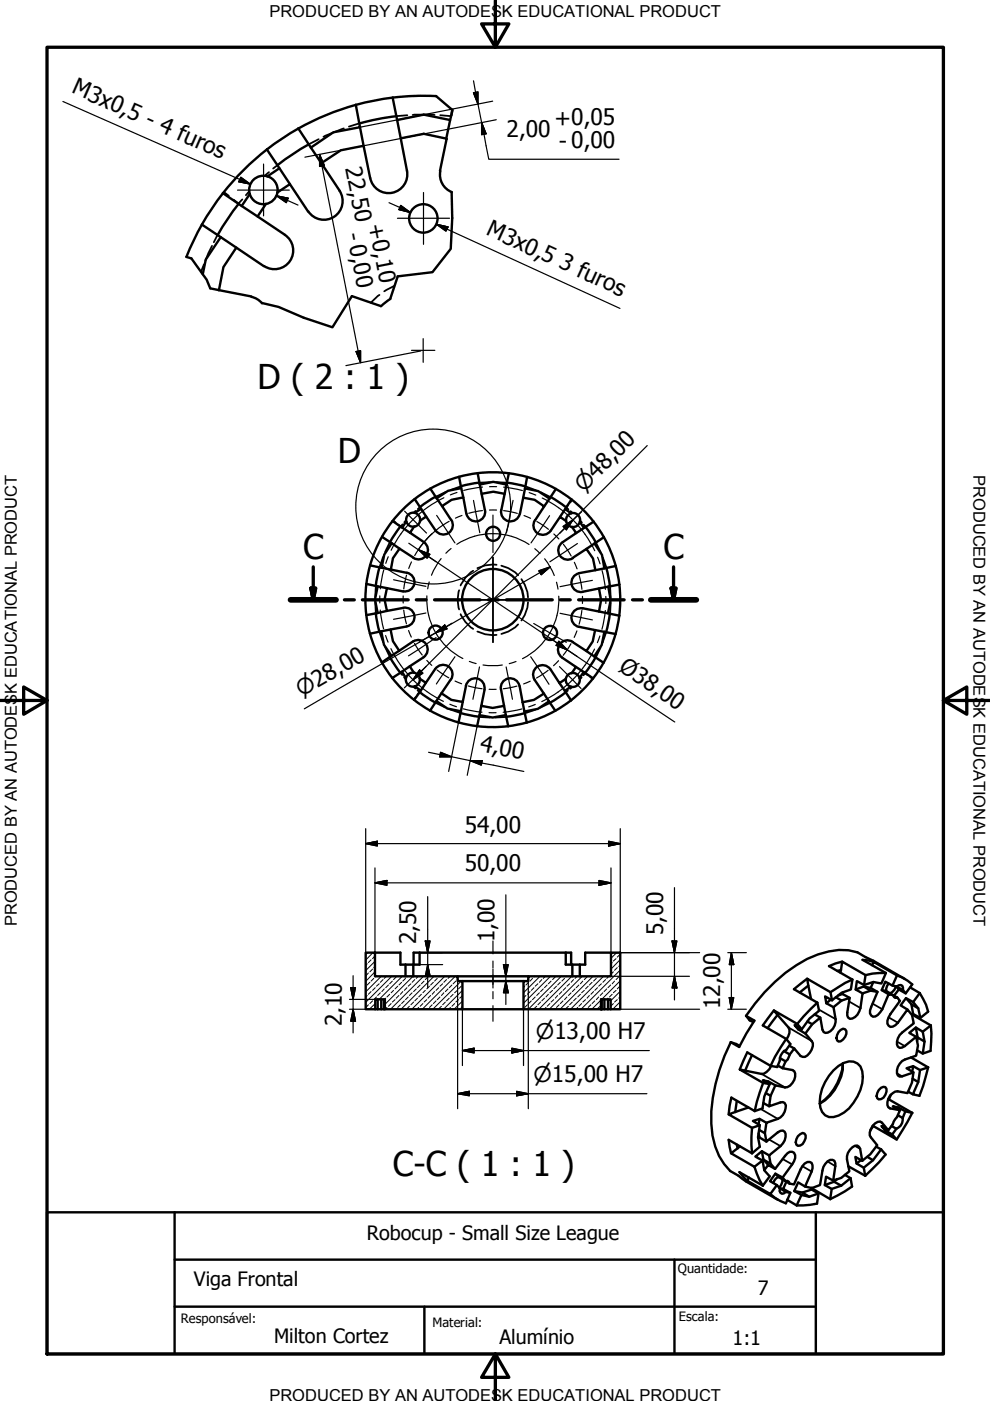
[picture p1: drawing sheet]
<svg xmlns="http://www.w3.org/2000/svg" width="210mm" height="297mm" viewBox="0 0 210 297" stroke-linecap="round" stroke-linejoin="round" font-family="sans-serif">
<!-- layer: Visible (ISO) -->
<g fill="none" stroke="#000" stroke-width=".51">
<path d="M56.6 31.7l4.9 7.3M56.7 37.4a3 3 0 0 0-3.8 3.7M56.7 37.4a3 3 0 0 1 1.3 5 3 3 0 0 1-5.1-1.3M59.2 35.7l-2.5 1.7M63.2 27.2l2.7 4.1M65.5 30.6l-3.1 1.8-3.6 2.6M65.9 31.3l2.2 3.3M75.4 22.2a54 54 0 0 0-35.9 32.3M76.3 27l.8 3.9M78.5 37.8l-1.4-6.9-4.8 1-4.2 2.7 3.9 5.8M84.1 24.6l-3.5 .6-4.4 1M84.2 25.4l.8 3.9"/>
<path d="M86.3 36.2a4 4 0 0 1-3.1 4.7 4 4 0 0 1-4.7-3.2M92.5 20.4l-4.6-.1-4.6 .4M93.4 36.3a4 4 0 0 0 2.4 4.4M94.6 29.4l-4.7-1-4.9 .9 1.3 6.9M94.7 29.5l-1.4 6.7M95.4 25.4l-5.5-1.1-5.7 1.1-1-4.7-4.3 .7-3.5 .8 .9 4.8-5.6 1.1-4.8 3.2M95.9 23.3l-.2 1.1M42.8 47.6l4 2.7-3.2 4.7-.6 3.2M46.8 50.3l3.3 2.2M47.2 40.9l7.4 5M50.6 43.2l-2.1 2.9-2.4 3.7M53 41.1l-1.8 2.6"/>
<path d="M55.9 56.4l-5.8-3.9-2.7 4.1-1 4.9M56.4 43.2l-1.8 2.7 5.8 3.9M58.8 40.8l2.7-1.8 3.8 5.9M60.4 49.8a4 4 0 0 1 1.1 5.5 4 4 0 0 1-5.5 1.1M72 40.4a4 4 0 0 1-1.1 5.5 4 4 0 0 1-5.5-1.1M44.6 61.1l1.8 .4M46.4 61.5l6.9 1.4M53.3 62.9l1.2 .5 1.1 .9M82.8 63.4l-2 1.5M78.5 119.9l2.4 .5M81 113.8l2.1 1.4-1.6 2.4-.6 2.8M83.1 115.2l1.6 1.1"/>
<path d="M83.2 110.5l3.7 2.5M84.9 111.6l-2.2 3.3M86.1 110.6l-.8 1.3M87.6 118.2l-2.9-1.9-1.4 2-.4 2.5 3.4 .7a1.99 1.99 0 0 1 1.5 2.3 1.99 1.99 0 0 1-2.3 1.6M87.8 111.6l-.9 1.4 3 1.9M87.9 105.8l2.5 3.7M89.3 107.9l-1.3 .8M89.9 114.9a2 2 0 0 1 .5 2.8 2 2 0 0 1-2.8 .6M91.2 103.6l1.4 2M92.4 105.3l-3.4 2.2M92.6 105.6l1.1 1.7M95.7 110.2a2 2 0 0 1-.6 2.8 2 2 0 0 1-2.8-.6l-1.9-2.9-1.4 .9"/>
<path d="M97.3 101.1l.5 2.4-2.8 .6-2.4 1.5M97.8 103.5l.4 2M98.9 108.9l-.7-3.4-2.4 .5-2.1 1.3 1.9 2.9M98.9 108.9a1.99 1.99 0 0 0 2.4 1.6 1.99 1.99 0 0 0 1.5-2.4l-.7-3.4 2.5-.4 2.4 .4-.7 3.4a2 2 0 0 0 1.5 2.4 2 2 0 0 0 2.4-1.6M101.3 100.4l.4 2.3M101.6 102.3l-3.9 .8M101.7 102.7l.4 2M107.4 102.7l-.4 2M107.4 102.3l4 .8M107.9 100.4l-.5 2.3-2.8-.5-2.9 .5M110.2 109l.7-3.5 2.4 .5 2.1 1.4-1.9 2.9M111.3 103.6l2.8 .5 2.4 1.6 1.4-2"/>
<path d="M111.3 103.6l-.4 1.9M111.8 101.1l-.5 2.5M113.4 110.3a2.01 2.01 0 0 0 .6 2.8 2.01 2.01 0 0 0 2.8-.6l1.9-2.9 1.3 .9M116.5 105.7l-1.1 1.7M116.7 105.4l3.3 2.2M117.8 103.7a27 27 0 0 0-33.7 5.8 27 27 0 0 0-.9 34.2M117.8 103.7l3.4 2.2M119.3 115a2 2 0 0 0-.6 2.8 2 2 0 0 0 2.8 .5M119.8 107.9l1.3 .9M121.1 108.8a1.49 1.49 0 0 0-1.1 1.5 1.49 1.49 0 0 0 1.3 1.4M121.1 108.8a1.49 1.49 0 0 1 1.8 1.9M121.2 105.9l-2.5 3.7"/>
<path d="M121.2 105.9a27 27 0 0 1 6.8 8M121.4 118.3l2.9-1.9 1.4 2 .5 2.5-3.4 .7a1.99 1.99 0 0 0-1.6 2.3 1.99 1.99 0 0 0 2.4 1.6l3.4-.7 .4 2.4-.4 2.5-3.5-.7M122.9 110.7l.9 1.2M122.9 110.7a1.52 1.52 0 0 1-1.6 1l.9 1.3-2.9 2M124.1 111.7l2.2 3.3M125.9 110.6l-3.7 2.4M126 115.2l1.6 2.5 .5 2.8 2.5-.5M126 115.2l-1.7 1.2M128 113.9l-2 1.3M128 113.9a27 27 0 0 1 2.5 6.1M130.5 120l.8 3.9M77.7 123.8l2.4 .5-.6 2.8 .6 2.9"/>
<path d="M78.5 134.4l2.3-.6 .6 2.9 1.6 2.4M79.7 130l.7 3.9M80.1 130l-2.4 .4M80.1 124.3l1.9 .4M80.5 120.3l-.8 3.9M80.9 120.4l2 .4M82 129.5l-1.9 .5M82.6 139.3l2.3 3.3M82.8 133.5l-2 .3M83 139.1l-2 1.3M84.6 138l-1.6 1.1M85.5 125.4l-3.5-.7-.5 2.4 .5 2.4 3.5-.6"/>
<path d="M85.5 128.9a2 2 0 0 1 2.3 1.5 2 2 0 0 1-1.5 2.4M86.2 132.8l-3.4 .7 .5 2.4 1.3 2.1 3-2a2.01 2.01 0 0 1 2.7 .6 2.01 2.01 0 0 1-.5 2.8l-2.9 1.9 .9 1.3M119.2 139.4l2.9 2-.9 1.3M121.4 136.1a2 2 0 0 0-2.8 .5 2 2 0 0 0 .6 2.8M122.7 132.9l3.5 .7-.5 2.4-1.4 2-2.9-1.9M123.6 129a2 2 0 0 0-2.4 1.6 2 2 0 0 0 1.6 2.3M124.3 138l1.7 1.2M126.2 133.6l1.9 .4M126.3 139.4l-2.2 3.3M127 129.7l1.9 .3M128.1 134l-.5 2.8-1.6 2.4 2 1.3M128.1 134l2.4 .4"/>
<path d="M128.1 120.5l-1.9 .4M128.5 120.4l.8 3.9M129 124.4l.5 2.8-.6 2.8 2.4 .5M129 124.4l-2 .4M129.3 130.1l-.8 3.9M130.5 134.4a27 27 0 0 1-2.5 6.1M131.3 123.9a27 27 0 0 1-.8 10.5M131.3 123.9l-2.3 .5M83.2 143.7a27 27 0 0 0 34.5 7M85.2 142.4l.8 1.3M86.9 141.3l-3.7 2.4M87.9 145.5l1.3 .9"/>
<path d="M88.9 146.7l3.4 2.2M89 143.9l1.3 .9 2-3a2.01 2.01 0 0 1 2.8-.5 2.01 2.01 0 0 1 .5 2.8M90.3 144.8l-2.5 3.6M91.2 150.7l1.3-2.1 2.4 1.6 2.8 .6M93.6 147l-1.1 1.6M95.6 144.1l-2 2.9 2.1 1.4 2.4 .4 .7-3.4a1.99 1.99 0 0 1 2.4-1.5 1.99 1.99 0 0 1 1.5 2.3M97.6 151.2l3.9 .8M97.7 150.8l-.5 2.3M98.1 148.8l-.4 2M102 149.7l-.3 1.9M102.7 146.2l-.7 3.5 2.5 .4 2.4-.4-.7-3.5M106.9 149.7l.4 1.9"/>
<path d="M107.3 151.6l-2.8 .5-2.8-.5-.5 2.4M107.3 151.6l.5 2.4M110.1 145.4a2 2 0 0 0-2.3-1.5 2 2 0 0 0-1.6 2.3M110.2 145.5l.6 3.4M110.8 148.9l.4 2M111.3 151.2l-4 .8M113.3 144.1l2 3-2.1 1.3-2.4 .5M115.3 147.1l1.1 1.6M116.4 148.7l-2.4 1.6-2.8 .6 .5 2.3M116.4 148.7l1.3 2M118.6 144.8l2.5 3.7M119.9 146.8l-3.3 2.2"/>
<path d="M120 143.9l-1.4 .9-1.9-2.9a2 2 0 0 0-2.8-.5 2 2 0 0 0-.5 2.7M121 145.6l-1.2 .9M122.1 141.4l3.6 2.4M122.9 143.8a1.49 1.49 0 0 0-2.5-.7 1.49 1.49 0 0 0 .6 2.5M122.9 143.8a1.49 1.49 0 0 1-1.9 1.8M123.8 142.5l-.9 1.2M125.7 143.8a27 27 0 0 1-8 6.9M128 140.5l-2.3 3.3M77.5 202h2v5h17.5v1h1v6h-16.4v-2.1h-2v2.1h-2.1zM79.5 202h5.4v2.5h1.1M80.1 211.9v2.1h-.5M80.1 214h1.5"/>
<path d="M80.8 211.9v2.1M81.4 211.9v2.1M86 204.5h1.6M86 204.5v2.5M87.6 204.5v2.5M89 202h31M89 202v2.5h-1.4M89 202h-1.3v2.5M97 207h15M98 214h13M98 208h13M112 207h17.5v-5h2v12h-2v-2.1h-2.1v2.1h-16.4v-6h1z"/>
<path d="M120 202v2.5h1.3M120 202h1.1v2.5M121.3 204.5h1.6M121.3 204.5v2.5M122.9 204.5v2.5M127.4 211.9v2.1h2.1M127.6 211.9v2.1M128.1 211.9v2.1M128.9 211.9v2.1M129.5 202h-5.4v2.5h-1.2M164.8 215.2l-2 2.8M171.4 209l-1.9 1.4"/>
<path d="M171.8 214l1.5-1.4 .4 1.7-2.1 1.6-1.6 2.3-1-1.1zM172.2 217.2l1.7-1.4 .5 2.5 .2 .5a1.46 1.46 0 0 0 2-.7l.6-1.4-.5-3.2 1.7-1.4 1.7-.5-.5 3.1v.6l.2 .5a1.36 1.36 0 0 0 2-.7l.6-1.4 .5-3.1 1.7-.6 1.5 .3-1.6 3.9v.7l.2 .4 .4 .3a2.44 2.44 0 0 0 2-1.6l1.3-3.2 1 .2 .4 .6 .4-.1 .6 .7-2 2.8a2.05 2.05 0 0 0-.4 2.5 1.36 1.36 0 0 0 2-.7l2-2.8 1 1.2 .3 1.8-2.4 1.9a2.62 2.62 0 0 0-.9 3l.4 .3 .5-.1 2.9-2.3 .4 1.9-.4 2.1-2.4 .8a2.65 2.65 0 0 0-1.4 3.4l.4 .3 .5-.1 2.4-.8-.3 2.1-1 2.3-2.1-.4a2.47 2.47 0 0 0-2 3.3l.4 .3 2.1 .4-.6 1.4-1.9 2.8-1.3-1.6a1.36 1.36 0 0 0-2 .7 2.05 2.05 0 0 0-.3 2.5l1.3 1.6-1.5 1.9-1.7 1.4-.4-2.5-.3-.5a1.29 1.29 0 0 0-1.9 .7l-.4 .7-.2 .7 .5 3.1-1.7 1.4-1.7 .6 .4-3-.2-1.2a1.33 1.33 0 0 0-2 .7l-.3 .6-.2 .8-.5 3.1-1.8 .6-1.4-.3 1.4-3.2a1.4 1.4 0 0 0-.4-2 2.03 2.03 0 0 0-2 1.6l-1.4 3.1-.9-.2-.1-.3-.4-.2h-.3l-.7-.7 2.1-2.8a2.04 2.04 0 0 0 .3-2.5l-.3-.2h-.6l-.5 .3-2.6 3.3-.9-1.1-.3-1.7 2.4-2a2.68 2.68 0 0 0 .9-3l-.4-.3-.5 .1-3 2.2-.3-1.7 .3-2.3 2.4-.8a2.89 2.89 0 0 0 1.7-2.8l-.2-.5-.4-.2-2.9 .9 .3-2.3 1-2.2 2 .5a2.57 2.57 0 0 0 2-3.5l-.4-.2-2.1-.4 .7-1.5 .4-.4 .4-1 1-1.3 1.3 1.6 .5 .2a2.06 2.06 0 0 0 1.9-1.5l.2-.8v-.6l-1.5-2.1zM176.1 210.4l3.1-2 1.5-.7-.3 2.1-2 .7-2 1.6zM177.8 218.8l1-.7 .4 .1a1.72 1.72 0 0 1-1 2.6h-.4a1.34 1.34 0 0 1 0-2zM178.2 206.2l.4-2.3 4.9 2.8M178.3 205.7l-.8 .2M181.8 201.9a12.6 12.6 0 0 0-8.4 .5 31 31 0 0 0-13.3 10.4l-1.9 2.6 .7 .9 .8 .4M183.5 206.7l1.5-.3 2.8-.1-.9 2.2-1.7-.3-2 .6zM195 210.6l1.3 2.4 .5 1.5-1.7 1.3-.4-2-1.1-1.3zM195.6 218.7l1.8-1.3 .1 1.7-.2 3.7-1.7 .6 .4-2.6zM156.2 233.4l-.3 2.4M156.8 221.7l-1.9-.7a36.8 36.8 0 0 0-4.1 17.2 14.6 14.6 0 0 0 4 10.1"/>
<path d="M159.4 239.1l1.7-.5-.4 2.5 .4 2-1.7 1.4-.1-1.7zM159.4 223.7l-1.4 3.3M161.8 229.6l1.4 .3-1.1 2.6-.4 2.5-1.7 .6 .5-2zM176.7 226.9a4.9 4.9 0 0 1 4.3-1.8 2.82 2.82 0 0 1 1.9 3.2 10 10 0 0 1-5.1 8.2 2.53 2.53 0 0 1-3.9-1.7 9.4 9.4 0 0 1 2.8-7.9zM186.3 231.1l.5-.5 .5-.2 .4 .1a1.79 1.79 0 0 1-1.4 2.6 1.25 1.25 0 0 1 0-2zM195.1 226.9l1.7-.6-1.1 4-.8 2-1.4-.3 1.2-2.6zM156.2 242.7l.2 .7M160 247.4l1.7-1.4 .4 2.1 1.1 1.3-1.5 2-.7-1.2zM169.2 240.9l1-.7 .4 .1a1.74 1.74 0 0 1-.9 2.6h-.5a1.34 1.34 0 0 1 0-2zM169.9 253.4l1.7 .3 1.9-.7-.3 2.2-1.4 .2-2.9 .2zM176.3 252.1l2.1-.7 1.9-1.6 .4 1.8-1.6 1-3.1 1.6zM186.8 243.7l1 1.1-1.4 1.6-2.9 2.9-.4-1.7 2-1.6z"/>
<circle cx="89.8" cy="46.3" r="3"/>
<circle cx="87.6" cy="110.2" r="1.49"/>
<circle cx="104.6" cy="113.2" r="1.49"/>
<circle cx="92.4" cy="134.1" r="1.49"/>
<circle cx="104.5" cy="127.1" r="6.5"/>
<circle cx="116.6" cy="134.2" r="1.49"/>
<circle cx="87.5" cy="144.1" r="1.49"/>
</g>
<!-- layer: Hidden (ISO) -->
<g fill="none" stroke="#000" stroke-width=".38">
<path d="M57 36.5l-.9 .8M58.8 35l-.9 .7M67.6 29.5l-2.1 1.1M72.9 27.2l-4.3 1.8M76.2 26.1l-2.2 .7M86.4 24.4l-2.4 .2M87.5 24.4h4.6M93.3 24.4l2.3 .2M43.2 56.1l-.6 1.5M45 52.1l-1.4 3.1M46.1 49.8l-.8 1.6M47.4 40.7l1.1 .8"/>
<path d="M51.4 42.3l-.9 .9-1-.9M52.9 40.5l-.8 .9M80.5 62.5l-1.9 1.7M83.7 60.6l-2.2 1.2M81.2 118.1l-.7 2.2M82.7 114.9l-1 2.1M83.4 110.3l.5 .5M85.3 111.2l-.3 .4-.6-.4M86.1 110.3l-.4 .4M88.1 108.3l-.4 .4M89 107.6l-.4 .3M94.5 104.3l-2.1 1"/>
<path d="M97.7 103.1l-2.1 .8M104 102.2l-2.3 .1M105.2 102.2l2.2 .1M105.3 119.7a7.4 7.4 0 0 0-4.1 .7M106.3 119.9l1.5 .5 1.4 .9 .7 .7M111.4 103.1l2.2 .8M114.7 104.4l2 1M120.5 107l-.4 .6 .4 .4M121 108.4l.4 .4M121.3 106l-.4 .5M123 110.3l.4 .5M123.8 111.2l.3 .5"/>
<path d="M126.4 115l1 2.1M127.8 118.2l.8 2.2M79.6 127.7l.1 2.3M79.7 124.2l-.1 2.3M80.5 134l.7 2.1M81.7 137.2l1 2.1M97.3 125.1a6.7 6.7 0 0 0 0 4.1M97.7 130.2a7.1 7.1 0 0 0 2.6 3.1M100.3 121a7.1 7.1 0 0 0-2.6 3.1M101.2 133.9a7.4 7.4 0 0 0 4.1 .7M109.9 132.4l-.7 .6-1.4 .9-1.5 .5M110.6 122.8l.7 1.1 .5 1.6 .2 1.2"/>
<path d="M112 127.7l-.2 1.1-.5 1.6-.7 1.2M127.3 137.3l-1 2.1M128.5 134l-.7 2.3M129.3 124.3l.2 2.4M129.5 127.8l-.2 2.4M84.9 142.7l.4 .4M85.7 143.6l.3 .4M87.6 145.6l.5 .4M88.1 147.8l-.4 .5M88.5 146.4l.5 .3-.5 .5M92.3 149l2.1 1M95.4 150.4l2.3 .8"/>
<path d="M101.5 152l2.4 .1M107.4 152l-2.4 .1M113.5 150.5l-2.2 .7M116.6 149l-2 1M120.4 146.4l-.4 .4M121.3 145.7l-.4 .3M123.3 143.6l-.4 .5M124.6 143.1l-.5-.4-.4 .5M125.2 143.6l.5 .3"/>
</g>
<!-- layer: Visible Narrow (ISO) -->
<g fill="none" stroke="#000" stroke-width=".38">
<path d="M167.2 217.9l4.9 2.8M173.6 214l3.6 2.1M180 212.3l2.4 1.4M185 212.8l2.1 1.2M188.4 215.7l2 1.1M161.3 235.1l3.6 2.1M161.5 227.7l4.9 2.9M186.6 237.8l.4 .2M188.3 234.7l.4 .3M190.2 227.6l1.1 .6M190.2 220.8l1.6 1M163.1 241.6l2.4 1.4"/>
<path d="M165.9 245.7l2.1 1.2M170.1 247.3l2 1.1M175.5 246.2l1.6 1.1M181.2 242.9l1.2 .7"/>
</g>
<g fill="none" stroke="#000" stroke-width=".51">
<path d="M158.2 215.4l1.8 1-1.8 2.7-1.5 2.9-1.8-1M164.1 214.2l-2.4 3.2 5 2.9 .9 1-.9 1.3a2.28 2.28 0 0 0-1.3 2.2l-.6 1.4-1.4-.2M169 217.1l-4.9-2.9 3.1 3.7a2.31 2.31 0 0 1-.4 2.5M169.5 217.9l-.3 .3M170 218.2l-1.5-.9 .7 .9 1.6 .9M171.1 207.5l-2.8 2.2 5 2.9M171.2 216.6l1 .6M172.7 215.1l1.2 .7M176.1 210.4l-5-2.9 .9 4.3M176.1 211.9l-.9 .8M176.4 212.1l-1.5-.8 .3 1.4 1.5 .8M177.2 211.4l1.2 .7"/>
<path d="M178.6 203.9l-2.8 .9 4.9 2.9M178.6 210.7l-.9 .4M178.7 210.4l-.1 .3 1.5 .9M181.4 209.8l1.7-.6 1.5 .8M181.8 201.9l10 5.7M183.1 209.2l1.5 .3M183.2 208.8l-1.5-.8-.3 1.8 1.5 .8M184.9 204.6l.3-.7 5 2.9M185.2 208.2l-.6 1.3 1.5 .8M185.2 203.9l-2.3-.4 4.9 2.8M186.9 209.9l1 .2 2.3 1.4M188.4 208.5l-.5 1.1v.5"/>
<path d="M189.2 209l.9 .2 .9-.4 .3 .2 .2 .9M189.9 209.2l-.2 .6-1 .8M190 209.2l.6 .6M190.1 209.2l1.4 .7M190.2 206.8l1.1 .4 2.1 1.5-1.4 1.9-1.4-.8-1.1 1.3M190.2 206.8l-1 2.2-1.5-.9-.8 1.8 1.5 .9M191.5 209.9l.5 .7M192.1 211.6l1.1 1.3M193 209.3l2 1.3M193.4 215.2l.2-.2 1.5 .8M193.4 215.1l4 2.3M193.6 212.5l-1.5-.9-1.2 1.6 1.5 .8"/>
<path d="M194.2 217.9l.4 2M194.7 213.8l-1.5-.9 .4 2.1M195.6 218.7l-1.4-.8-1.4 1.1 1.4 .8M158.7 234.8l-4.2 1.5 4.9 2.8M160 235.6l-4.9-2.9-.6 3.6M161 239.6l1.2 .7M161 237.2l-.2 1.2M161.9 233.9l1.2 .7M162.4 231.8l1 .5M162.5 238l-1.5-.8-1.4 .5 1.5 .9M162.9 229.3l-.1 .3M163.2 229.9l-1.5-.9 1.2 .3 1.5 .8"/>
<path d="M163.4 226l-5-2.9-1.6 3.6M163.5 226a2.6 2.6 0 0 1-2 1.7l-4.7-1 5 2.9M164.9 225.9l1 .6M165.4 224.3l1.2 .7M166.2 222.9l1.2 .7M166.7 220.3l-2.4 3.7-.9 2M167.4 221.7l1 .6M178.7 225.5a9.9 9.9 0 0 1-4.9 8.5 11.5 11.5 0 0 0 4.9-8.5zM185 238.7l5.1 2.9-.9-1.1-1.6-.9-.7-.9 1.4 .9M185.2 238.7l-.7 .9M187.9 239.3l-.3 .3M188.3 233l5.1 3"/>
<path d="M188.9 232.1l-.4 1M189 238.7l1.1 .6M190.1 239.3l-.9 1.2M190.4 236.5l1 .5M190.5 234.8l-.2 .3M190.8 235.4l-1.5-.8 1.2 .2 1.5 .8 1.4 .4M191.4 237a2.14 2.14 0 0 1-1.3 2.3M192 235.6l-.6 1.4M192.5 231.4l1 .6M193.2 224.2l3.6 2.1M193.4 236l-3.3 5.6M193.5 228.7l1.2 .7"/>
<path d="M193.6 226l-.2 1.2M194.4 220.8l.2-.9 1.4 .9M194.4 222.7l1.2 .7M195.1 226.9l-1.5-.9-1.4 .5 1.5 .9M154.8 248.3l1.8 1 1.6 1.2 6.7 3.9M155 244.5l-.5-2.8 4.9 2.8M156.9 243.1l-1.9 1.4 5 2.9M158.4 250.3l-1.6-1.8 4.9 2.9M158.8 249.7l-.4 .6 4.9 2.9 1.4-1.9-1.4-.9 1.1-1.6 1.5 .9M160.8 241.3l.2-.1 1.5 .8M160.8 240.3l.2 .9M161.5 244.1l.4 1.8 1.5 .8"/>
<path d="M161.9 245.9l1 1.1M163.1 245l-1.6-.9-1.4 1.1 1.6 .8M164.3 247.8l-1.4-.8-.8 1.1M164.4 248.8l.6 .7 1.6 .9M164.7 251.3l.7 .7M165 249.5l-.8 .7-.2 .6M165.3 251.9l.8 .2M165.4 252l-.1 .5 .2 .4 .3 .2 .8-.4M165.4 252l1.2 .7M166.6 252.7l1 .2M166.8 250.5l-.7 1.6 1.5 .8-1 2.2-2.3-1.1-1-.8M166.9 254.4l2 1.2"/>
<path d="M167.4 250.9l-1.5-.9v.6l-.7 1.2M168.4 252.5l1.7 .3 1.5 .9M170.7 251.6l-1.5-.9-.8 1.8 1.5 .9M172.1 252.2l-2 .6M172.1 251.8v.4l1.4 .8M172.1 252l3.9 2.2M174.9 251.3l1.9-.7 1.6 .8M176.7 250.3l-1.6-.8-.2 1.8 1.4 .8M177.5 250l-.7 .6M179.1 249.1l1.2 .7M179.8 247.3l3.7 2M182.6 246l-1 .7"/>
<path d="M182.8 246.1l-1.4-.8 .2 1.4 1.5 .9M183.9 245.3l1.2 .7M185.8 243.1l1 .6"/>
</g>
<!-- layer: Visible (ISO) -->
<circle cx="127.4" cy="214" r=".25" fill="#000"/>
<!-- layer: Break Line (ISO) -->
<path d="M92.5 20.4l3.4 2.9-1.2 6.2M39.5 54.5l1.1 .3 3.2 4.5 .8 1.8M95.8 40.8l.1 5.4-.3 6.6-3.9 4.9-7.4 .9-1.6 4.8M55.6 64.2l3.5 .9 5.3 2.3 6.1 2 4.1-6.6 6.1 2.1" fill="none" stroke="#000" stroke-width=".51"/>
<!-- layer: Section Line (ISO) -->
<g fill="none" stroke="#000" stroke-width=".7">
<path d="M61.6 127.2h9.6M65.9 124.7h1l-.5 2.5zM66.4 120.2v7M73 127.2h2.1M76.8 127.2h9.8M88.3 127.2h2.1M92.1 127.2h9.7M103.6 127.2h2.1M107.4 127.2h9.7M118.8 127.2h2.1M122.7 127.2h9.6M134.1 127.2h2.1"/>
<path d="M138 127.2h9.6M142.3 124.7h1l-.5 2.5zM142.8 120.2v7"/>
</g>
<path d="M61.6 127.2h9.6M138 127.2h9.6" fill="none" stroke="#000" stroke-width="1.2"/>
<path d="M65.9 124.7l.5 2.5zM65.9 124.7h1l-.5 2.5zM142.3 124.7l.5 2.5zM142.3 124.7h1l-.5 2.5z" fill="#000" stroke="#000" stroke-width=".7"/>
<!-- layer: Detail Boundary (ISO) -->
<circle cx="91.9" cy="107.4" r="16.4" fill="none" stroke="#000" stroke-width=".25"/>
<!-- layer: Border (ISO) -->
<path d="M10 10h190v277.1h-190zM105 0v10l-2.9-4.9h5.8l-2.9 4.9M0 148.5h10l-5-2.8v5.7l5-2.9M200 148.5l5 2.9v-5.7l-5 2.8h10M105 287.1l2.9 4.9h-5.8l2.9-4.9v9.9" fill="none" stroke="#000" stroke-width=".7"/>
<!-- layer: Title (ANSI) -->
<path d="M10 257h190v30.1h-190zM37 257v30.1M173 257v30.1M37 277h136M37 267.1h136M90 277v10.1M143 267.1v20" fill="none" stroke="#000" stroke-width=".51"/>
<!-- layer: Hatch (ISO) -->
<g fill="none" stroke="#000" stroke-width=".21">
<path d="M77.6 209.1l-.1 .1M77.6 202.4h-.1M77.9 211.1l-.4 .3M77.9 204.3l-.4 .4M78 202l-.1 .1M78.1 213l-.5 .6M78.1 206.3l-.5 .6M78.4 208.3l-.5 .5M78.7 210.2l-.6 .6M78.7 203.5l-.6 .6M79 212.2l-.6 .6M79 205.5l-.6 .5"/>
<path d="M79.1 202l-1.6 1.6M79.2 207.4l-.5 .6M79.5 206l-2 2.1M79.5 203.8l-2 2M79.5 204.9l-.3 .3M79.5 202.7l-.5 .5M79.6 213.9h.1M79.6 212.8l-1.3 1.2M79.6 209.4l-.6 .6M79.7 207l-.1 .1M79.8 211.4l-.6 .5M80.4 208.6l-.6 .5"/>
<path d="M80.6 210.5l-.5 .6M80.8 207l-3.3 3.3M81.2 207.7l-.6 .6M81.5 209.7l-.5 .5M81.8 211.6l-.3 .3M81.9 207l-.4 .4M82 213.6l-.3 .4M82.4 208.8l-.6 .6M82.6 210.8l-.6 .6M82.9 212.8l-.5 .5M83.1 207l-5.6 5.5M83.2 208l-.6 .6"/>
<path d="M83.4 210l-.5 .5M83.8 211.9l-.6 .6M84 213.9l-.1 .1M84 207.1l-.6 .6M84.3 209.1l-.5 .6M84.6 211.1l-.6 .5M84.9 213l-.6 .6M85.2 208.3l-.6 .5M85.3 207l-4.9 4.9M85.4 210.2l-.5 .6M85.7 212.2l-.5 .6M86 207.4l-.6 .6"/>
<path d="M86.3 209.4l-.6 .6M86.4 207l-.1 .1M86.6 211.4l-.6 .5M86.8 213.3l-.5 .6M87.1 208.6l-.5 .5M87.4 210.5l-.6 .6M87.6 207l-6 6M87.7 212.5l-.6 .5M87.9 207.7l-.5 .6M88.3 209.7l-.6 .5M88.5 211.6l-.6 .6M88.6 207l-.3 .4"/>
<path d="M88.8 213.6l-.4 .4M89.1 208.8l-.6 .6M89.3 210.8l-.5 .6M89.7 212.8l-.6 .5M89.8 207l-7 7M89.9 208l-.6 .6M90.2 210l-.5 .5M90.5 211.9l-.6 .6M90.7 213.9v.1M90.7 207.1l-.5 .6M91.1 209.1l-.6 .6M91.3 211.1l-.6 .5"/>
<path d="M91.6 213l-.5 .6M91.9 208.3l-.6 .5M92 207l-7 7M92.1 210.2l-.5 .6M92.5 212.2l-.6 .6M92.7 207.4l-.6 .6M93 209.4l-.5 .6M93.2 207l-.2 .1M93.3 211.4l-.6 .5M93.6 213.3l-.6 .6M93.9 208.6l-.6 .5M94.1 210.5l-.5 .6"/>
<path d="M94.3 207l-7 7M94.4 212.5l-.5 .5M94.7 207.7l-.6 .6M95 209.7l-.6 .5M95.2 211.6l-.5 .6M95.4 207l-.4 .4M95.5 213.6l-.4 .4M95.8 208.8l-.6 .6M96.1 210.8l-.6 .6M96.4 212.8l-.6 .5M96.5 207l-7 7M96.6 208l-.5 .6"/>
<path d="M97 210l-.6 .5M97 207.6v.1M97.2 211.9l-.6 .6M97.5 213.9l-.1 .1M97.8 208l-6 6M97.8 209.1l-.6 .6M98 212.3l-1.7 1.7M98 210l-4 4M98 213.3l-.2 .3M98 211.1l-.5 .5M111.3 208l-.3 .2M111.3 209.1l-.3 .2"/>
<path d="M111.5 211.1l-.5 .5M111.8 213l-.5 .6M112.1 208.3l-.6 .5M112.3 207l-.3 .2M112.4 210.2l-.6 .6M112.6 212.2l-.5 .6M112.9 207.4l-.5 .6M113.2 209.4l-.6 .6M113.3 207l-.1 .1M113.5 211.4l-.6 .5M113.8 213.3l-.6 .6M114 208.6l-.5 .5"/>
<path d="M114.4 210.5l-.6 .6M114.5 207l-3.5 3.5M114.6 212.5l-.6 .5M114.9 207.7l-.5 .6M115.2 209.7l-.6 .5M115.4 211.6l-.5 .6M115.6 207l-.4 .4M115.8 213.6l-.4 .4M116 208.8l-.6 .6M116.3 210.8l-.5 .6M116.6 212.8l-.6 .5M116.7 207l-5.7 5.7"/>
<path d="M116.8 208l-.5 .6M117.2 210l-.6 .5M117.4 211.9l-.6 .6M117.7 213.9l-.1 .1M117.7 207.1l-.5 .6M118 209.1l-.6 .6M118.2 211.1l-.5 .5M118.6 213l-.6 .6M118.8 208.3l-.6 .5M119 207l-7 7M119.1 210.2l-.5 .6M119.4 212.2l-.6 .6"/>
<path d="M119.7 207.4l-.6 .6M120 209.4l-.6 .6M120.1 207l-.1 .1M120.2 211.4l-.5 .5M120.5 213.3l-.5 .6M120.8 208.6l-.6 .5M121.1 210.5l-.6 .6M121.2 207l-7 7M121.3 212.5l-.5 .5M121.6 207.7l-.5 .6M121.9 209.7l-.6 .5M122.2 211.6l-.6 .6"/>
<path d="M122.4 207l-.5 .4M122.5 213.6l-.4 .4M122.7 208.8l-.5 .6M123.1 210.8l-.6 .6M123.3 212.8l-.6 .5M123.4 207l-6.9 7M123.6 208l-.5 .6M123.9 210l-.6 .5M124.1 211.9l-.5 .6M124.5 213.9l-.2 .1M124.5 207.1l-.6 .6M124.7 209.1l-.6 .6"/>
<path d="M125 211.1l-.5 .5M125.3 213l-.6 .6M125.5 208.3l-.5 .5M125.7 207l-7 7M125.9 210.2l-.6 .6M126.1 212.2l-.6 .6M126.4 207.4l-.5 .6M126.7 209.4l-.6 .6M126.8 207l-.1 .1M126.9 211.4l-.5 .5M127.3 213.3l-.6 .6M127.4 212l-1.9 2"/>
<path d="M127.5 208.6l-.6 .5M127.8 210.5l-.5 .6M128 207l-7 7M128.4 207.7l-.6 .6M128.7 209.7l-.6 .5M128.9 211.6l-.2 .3M129.1 207l-.4 .4M129.5 208.8l-.6 .6M129.8 210.8l-.6 .6M129.8 204.1l-.3 .2M130 212.8l-.5 .5M130 206l-.5 .6"/>
<path d="M130.3 208l-.5 .6M130.6 210l-.6 .5M130.6 203.2l-.6 .6M130.7 202l-1.2 1.2M130.9 211.9l-.6 .6M130.9 205.2l-.6 .5M131.2 213.9l-.1 .1M131.2 207.1l-.6 .6M131.4 209.1l-.5 .6M131.4 202.4l-.5 .5M131.5 212.4l-1.6 1.6M131.5 210.2l-2 2"/>
<path d="M131.5 207.9l-3.9 4M131.5 205.7l-8.3 8.3M131.5 203.4l-2 2.1M131.5 213.5l-.1 .1M131.5 211.3l-.3 .3M131.5 206.8l-.1 .1M131.5 204.6l-.3 .3"/>
</g>
<!-- layer: Sketch Geometry (ISO) -->
<circle cx="55.8" cy="40.3" r="3" fill="none" stroke="#000" stroke-width=".25"/>
<!-- layer: Center Mark (ISO) -->
<g fill="none" stroke="#000" stroke-width=".25">
<path d="M55.9 34.8v11M50.4 40.3h10.9M84.3 46.3h11M89.8 40.8v11M87.2 74.3h5M89.7 71.8v5M85.8 108.4l4.6 4.6M86.7 115.2l5.8 3.9M92.6 109.3l3.9 5.8M100.4 106.1l1.3 6.9M104.5 118.2v18M104.5 109.2v7.9"/>
<path d="M108.8 106.1l-1.4 6.9M116.5 109.3l-3.9 5.8M122.4 115.2l-5.8 3.9M123.3 108.5l-4.6 4.6M83.4 122.9l6.9 1.4M90.3 130l-6.9 1.3M92.5 135.2l-5.9 3.9M95.5 127.2h18M95.8 132.1l-6.9 4M96.5 139.2l-4 5.8M112.5 139.2l3.9 5.9M113.2 132.2l6.9 4"/>
<path d="M116.5 135.2l5.9 4M118.7 130l6.9 1.4M125.6 123l-6.9 1.4M90.4 141.3l-4.7 4.5M101.7 141.4l-1.4 6.9M107.3 141.4l1.3 6.9M118.6 141.3l4.6 4.7"/>
</g>
<!-- layer: Centerline (ISO) -->
<g fill="none" stroke="#000" stroke-width=".25">
<path d="M82.3 118l-.5 1.4M87.2 119.1l-.5 1.4M88.7 116.5l-.8 1.3M91.6 113.1l-1.3 1.4-1.6 2M93.5 118.4l-1 1.5-1 2.1M94.1 105.5a24 24 0 0 0-11.2 11.2M95.2 110.5a19 19 0 0 0-6.5 6M95.6 116.3l-1.1 1M96.9 115.4a14 14 0 0 1 15.3 0M96.9 104.4l-1.4 .5M98 109.3l-1.4 .6M102.3 108.3l-2.9 .5"/>
<path d="M102.3 103.3l-4 .7M103.8 108.1h1.5M103.8 103.2h1.5M106.8 108.3l2.9 .5M106.8 103.3l4 .7M111.1 109.3l1.4 .6M112.2 104.4l1.4 .6M113.4 116.3l1.1 1M113.8 110.6l2.5 1.6M115 105.6a24 24 0 0 1 11.1 11.2M115.5 118.5l1.3 1.9 .7 1.6M117.4 113.2l1.1 1.1"/>
<path d="M119.5 115.4l1.6 2.5M121.8 119.2l.5 1.4M126.7 118.1l.5 1.4M80.5 126.3v1.5M80.6 129.3l.7 4M81.4 120.9l-.8 3.9M81.8 134.7l.5 1.5M82.9 137.5a24 24 0 0 0 11.1 11.2M85.5 126.4v1.5M85.6 129.3l.6 3M86.2 122l-.6 2.9M86.6 133.7l.6 1.4"/>
<path d="M87.9 136.4l1.6 2.5M90.5 126.3a14 14 0 0 0 7.6 13.3M91 123.4l-.3 1.4M118 123.4l.3 1.5M118.5 126.4a14 14 0 0 1-7.7 13.3M121.1 136.5l-1.7 2.4M122.3 133.8l-.6 1.4M122.8 122l.6 2.9M123.4 129.4l-.6 2.9M123.5 126.4v1.5M126 137.6a24 24 0 0 1-11.1 11.2M127.2 134.9l-.5 1.4"/>
<path d="M127.7 121l.7 4M128.3 129.4l-.7 4M128.5 126.5l-.1 1.4M90.5 140l1 1.1M92.7 142.1l2.4 1.6M95.4 149.3l1.4 .5M96.5 144.4l1.4 .6M98.2 150.3l4 .7M99.3 145.4l2.9 .6M99.5 140.2l1.4 .5M102.4 141l1.8 .1 2.3-.1M103.7 151.1h1.5"/>
<path d="M103.7 146.1h1.5M109.4 140.3l-1.4 .4M109.6 145.5l-2.9 .5M110.7 150.3l-4 .7M112.4 144.4l-1.4 .6M113.5 149.4l-1.4 .5M116.2 142.1l-2.4 1.7M118.4 140.1l-1 1M104.5 199.5v2.7M104.5 203.8v1.4M104.5 205.5v4M104.5 210.2v1.6"/>
<path d="M104.5 213.2v3.3"/>
</g>
<!-- layer: Dimension (ISO) -->
<g fill="none" stroke="#000" stroke-width=".25">
<path d="M100.4 19.7l.9-.2v2.6zM100.4 17.1l3.2 16.7h27.7M13.3 21.5l39.8 17.5-2.3-.9M51.1 37.6l2 1.4-2.5-.5zM67.8 32.8l1 2.3-1 .2zM67.8 32.8l8.7 44.1M72.3 31.9l-7.7 1.4M102.1 26l1 2.4-1 .2zM104.5 21.4l-28.2 5.6M105.2 25.4l-28.1 5.5M58.6 41.5l2.5 .5-.4 1zM58.6 41.5l4.6 2"/>
<path d="M82.5 43l4.6 2.1M85 43.5l2.1 1.6-2.5-.7zM92.5 47.5l2.5 .6-.4 .9zM94.8 48.6l-2.3-1.1 38.9 17.9M75.5 74.5l1-.2v2.6zM89.2 74.4l-15.9 3.1M137.2 94.5l-49.6 49.6M88.8 116.6l2.3 .9-.5 .8zM88.8 116.6l54.3 36.5M119.4 111.6l2.1-1.4-1.4 2.1zM92.4 134.2l1.9-1.7 .5 .8zM114.2 121l2.4-.8-1.9 1.6z"/>
<path d="M116.6 120.2l-52.1 30.1M118.5 135.9l1.8 1.9-2.4-1zM89 142l.7 .7-2.1 1.4zM90.9 159.5l20.2 4.1M93.4 159.5l2.4 1h-2.6zM97.2 153.1l-2.1 10.5M101.2 154l-2.1 10.4M77.5 178.9l2.5-.5v1zM77.5 178.9h54M77.5 175.7v26.3M99.7 161.3h2.5l-.2 .9zM129 178.4l2.5 .5-2.5 .5z"/>
<path d="M131.5 175.7v26.3M79.5 187.2l2.5-.5v1zM79.5 187.2h50M79.5 184v18M90.2 199.5h1l-.5 2.5zM90.7 190.1v19.4M107.3 189.7v23.3M127 186.7l2.5 .5-2.5 .5zM129.5 184v18h18.8M142.5 199.5h1l-.5 2.5zM143 188.2v23.8M74.1 214h4.4"/>
<path d="M74.1 211.9h5.5M74.4 209.4h1l-.5 2.5zM74.9 214l.5 2.5h-1zM74.9 206.9v12.1M89 202h4.9M89 204.5h4.9M90.7 204.5l.5 2.5h-1zM97 207v28.1M98 214v11.9M104.1 207h.3M104.1 208h.3M104.6 207h7.4v28.1"/>
<path d="M104.6 208h7.4M106.7 204.5h1.1l-.5 2.5zM107.3 208l.5 2.5h-1.1zM111 214v11.9M129.5 207h16.7M131.5 214h16.8M143 207l.5 2.5h-1zM154.3 202h3.9M154.3 214h3.9M154.6 211.5h1l-.5 2.5zM155.1 202l.5 2.5h-1zM155.1 202v12"/>
<path d="M97 231.9l2.5-.5v.9zM97 231.9h40.2M98 222.7l2.5-.5v1.1zM98 222.7h39.7M108.5 222.2l2.5 .5-2.5 .6zM109.5 231.4l2.5 .5-2.5 .4z"/>
</g>
<g fill="#000" stroke="#000" stroke-width=".25">
<path d="M100.4 19.7l.9 2.4zM100.4 19.7l.9-.2v2.6zM50.6 38.5l2.5 .5zM51.1 37.6l2 1.4-2.5-.5zM67.8 32.8l1 2.3zM67.8 32.8l1 2.3-1 .2zM102.1 26l1 2.4zM102.1 26l1 2.4-1 .2zM58.6 41.5l2.5 .5zM58.6 41.5l2.5 .5-.4 1zM84.6 44.4l2.5 .7zM85 43.5l2.1 1.6-2.5-.7z"/>
<path d="M92.5 47.5l2.5 .6zM92.5 47.5l2.5 .6-.4 .9zM75.5 74.5l1 2.4zM75.5 74.5l1-.2v2.6zM88.8 116.6l2.3 .9zM88.8 116.6l2.3 .9-.5 .8zM121.5 110.2l-1.4 2.1zM119.4 111.6l2.1-1.4-1.4 2.1zM92.4 134.2l1.9-1.7zM92.4 134.2l1.9-1.7 .5 .8zM114.7 121.8l1.9-1.6zM114.2 121l2.4-.8-1.9 1.6z"/>
<path d="M117.9 136.8l2.4 1zM118.5 135.9l1.8 1.9-2.4-1zM89 142l-1.4 2.1zM89 142l.7 .7-2.1 1.4zM77.5 178.9l2.5-.5zM77.5 178.9l2.5-.5v1zM93.2 160.5h2.6zM93.4 159.5l2.4 1h-2.6zM99.7 161.3h2.5zM99.7 161.3h2.5l-.2 .9zM129 179.4l2.5-.5zM129 178.4l2.5 .5-2.5 .5z"/>
<path d="M79.5 187.2l2.5-.5zM79.5 187.2l2.5-.5v1zM90.2 199.5l.5 2.5zM90.2 199.5h1l-.5 2.5zM127 187.7l2.5-.5zM127 186.7l2.5 .5-2.5 .5zM142.5 199.5l.5 2.5zM142.5 199.5h1l-.5 2.5zM74.4 209.4l.5 2.5zM74.4 209.4h1l-.5 2.5zM74.9 214l.5 2.5zM74.9 214l.5 2.5h-1z"/>
<path d="M90.7 204.5l.5 2.5zM90.7 204.5l.5 2.5h-1zM106.7 204.5l.6 2.5zM106.7 204.5h1.1l-.5 2.5zM107.3 208l.5 2.5zM107.3 208l.5 2.5h-1.1zM143 207l.5 2.5zM143 207l.5 2.5h-1zM154.6 211.5l.5 2.5zM154.6 211.5h1l-.5 2.5zM155.1 202l.5 2.5zM155.1 202l.5 2.5h-1z"/>
<path d="M97 231.9l2.5-.5zM97 231.9l2.5-.5v.9zM98 222.7l2.5-.5zM98 222.7l2.5-.5v1.1zM108.5 223.3l2.5-.6zM108.5 222.2l2.5 .5-2.5 .6zM109.5 232.3l2.5-.4zM109.5 231.4l2.5 .5-2.5 .4z"/>
</g>
<g font-size="7.2">
<text x="54.6" y="82.4">D ( 2 : 1 )</text>
<text x="71.6" y="98.1">D</text>
<text x="64.3" y="118.6">C</text>
<text x="140.7" y="118.6">C</text>
<text x="83.3" y="249.4">C-C ( 1 : 1 )</text>
</g>
<g font-size="4.8">
<text x="15" y="19.6" transform="rotate(24 15 19.6)">M3x0,5 - 4 furos</text>
<text x="107.4" y="29">2,00</text>
<text x="117.6" y="26.7">+0,05</text>
<text x="73.2" y="35.5" transform="rotate(79 73.2 35.5)">22,50</text>
<text x="118.5" y="31.5">- 0,00</text>
<text x="78" y="47.7" transform="rotate(79 78 47.7)">+0,10</text>
<text x="73.3" y="49.5" transform="rotate(79 73.3 49.5)">- 0,00</text>
<text x="102.9" y="49.6" transform="rotate(25 102.9 49.6)">M3x0,5</text>
<text x="118.3" y="56.7" transform="rotate(25 118.3 56.7)">3 furos</text>
<text x="131" y="142.1" transform="rotate(34 131 142.1)">Ø38,00</text>
<text x="101.6" y="159.2" transform="rotate(11 101.6 159.2)">4,00</text>
<text x="98.6" y="176.5">54,00</text>
<text x="98.6" y="184.8">50,00</text>
<text x="88.3" y="200.2" transform="rotate(-90 88.3 200.2)">2,50</text>
<text x="104.8" y="199.8" transform="rotate(-90 104.8 199.8)">1,00</text>
<text x="140.6" y="198.3" transform="rotate(-90 140.6 198.3)">5,00</text>
<text x="152.7" y="214" transform="rotate(-90 152.7 214)">12,00</text>
<text x="72.5" y="217.6" transform="rotate(-90 72.5 217.6)">2,10</text>
</g>
<g font-size="4.6">
<text x="123.8" y="104.6" transform="rotate(-45 123.8 104.6)">⌀48,00</text>
<text x="63.9" y="147.8" transform="rotate(-30 63.9 147.8)">⌀28,00</text>
<text x="113.6" y="220.3">⌀13,00 H7</text>
<text x="113.1" y="229.5">⌀15,00 H7</text>
</g>
<g font-size="4.2">
<text x="77.8" y="262.9">Robocup - Small Size League</text>
<text x="41.1" y="272.7">Viga Frontal</text>
<text x="160.7" y="274.6">7</text>
<text x="58.1" y="284.8">Milton Cortez</text>
<text x="105.9" y="285">Alumínio</text>
<text x="155.3" y="285.1">1:1</text>
</g>
<g font-size="3.5">
<text x="57.1" y="3.6">PRODUCED BY AN AUTODESK EDUCATIONAL PRODUCT</text>
<text x="206.4" y="100.7" transform="rotate(90 206.4 100.7)">PRODUCED BY AN AUTODESK EDUCATIONAL PRODUCT</text>
<text x="3.6" y="196.4" transform="rotate(-90 3.6 196.4)">PRODUCED BY AN AUTODESK EDUCATIONAL PRODUCT</text>
<text x="57.1" y="297">PRODUCED BY AN AUTODESK EDUCATIONAL PRODUCT</text>
</g>
<g font-size="2.7">
<text x="143.7" y="269.9">Quantidade:</text>
<text x="38.4" y="280.6">Responsável:</text>
<text x="91.7" y="281.3">Material:</text>
<text x="144" y="280">Escala:</text>
</g>
</svg>
